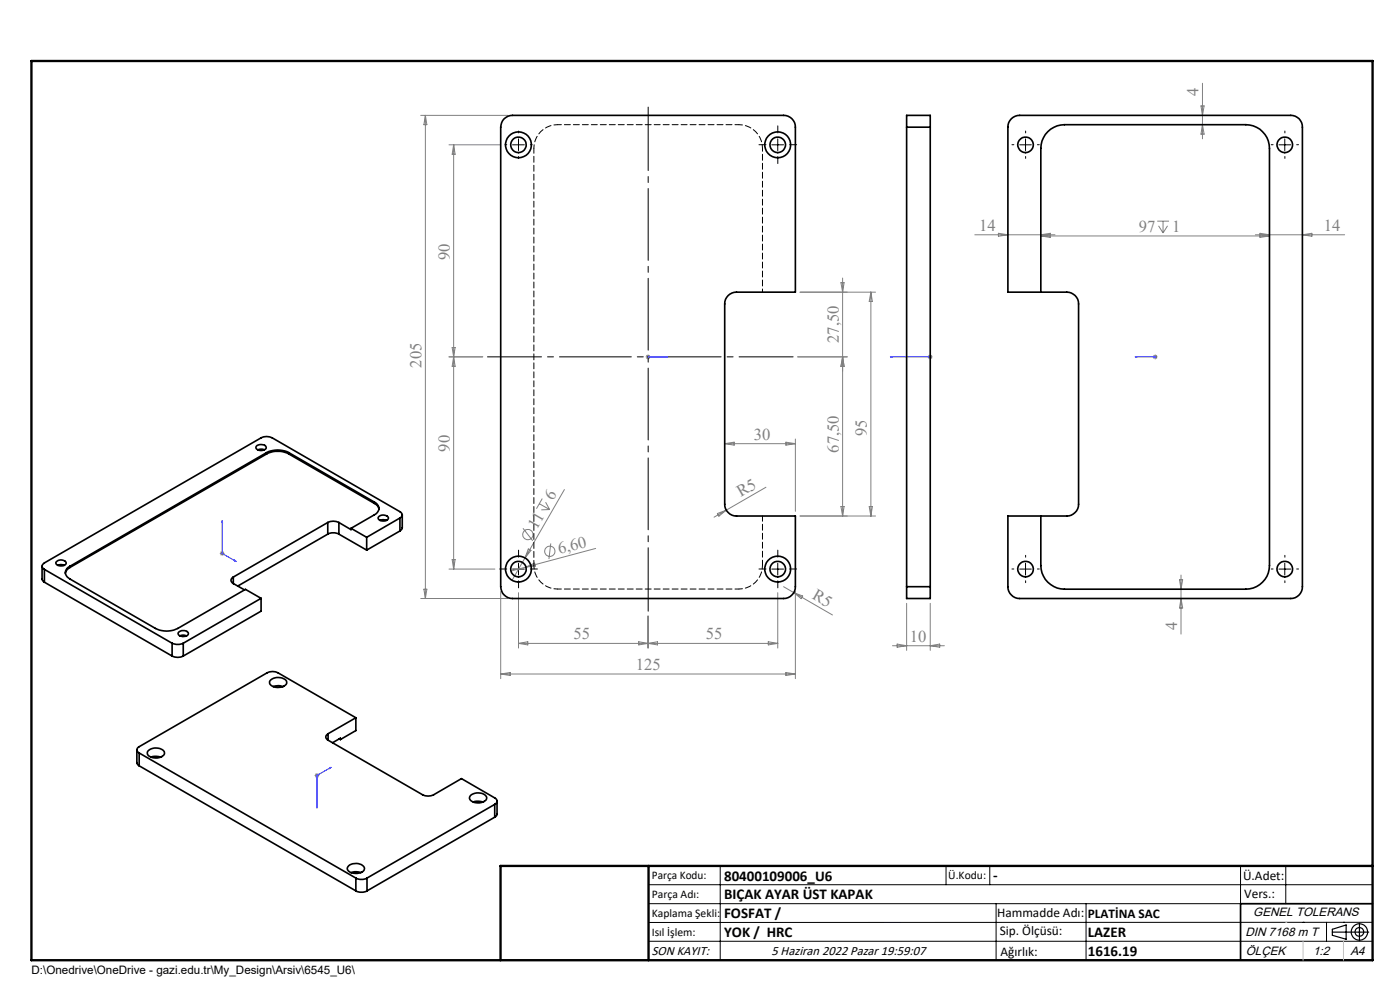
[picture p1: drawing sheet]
<svg xmlns="http://www.w3.org/2000/svg" width="297mm" height="210mm" viewBox="0 0 297 210" stroke-linecap="round" stroke-linejoin="round" font-family="sans-serif">
<g fill="none" stroke="#808080" stroke-width=".21">
<path d="M255.1 17.7v11.7M89.3 24.5h18.4M90.2 24.5v102.5M90.2 24.5l.4 1.9h-.7zM95.2 30.7h10.9M96.2 30.7v90M96.2 30.7l.4 2h-.7zM254.8 22.5h.6l-.3 2zM255.1 26.4l.3 2.1h-.6zM178.4 60h.7l-.3 2zM178.8 59v50.5M206.8 49.8h17"/>
<path d="M211.8 49.5l2 .3-2 .3zM220.8 50.1l2 .3v-.9l-2 .3 2 .3M220.8 50.1h48.5M222.8 49.7l-2 .4M245.5 46.9h2.5M245.8 47.9l.9 1.5M246.7 46.9v2.5M247.7 47.9l-1 1.5M266.3 49.8h19M267.3 49.7l2 .4M269.3 50.1l-2 .3v-.9l2 .3-2 .3M276.3 49.8l2-.3v.6z"/>
<path d="M95.2 75.7h7.2M95.9 73.7h.7l-.4 2zM96.2 75.7l.4 2h-.7zM137 75.7h1M137.1 75.3l.7 .8M137.5 75.2v1M137.8 75.3l-.7 .8M169.2 75.7h10.5M169.7 62h16M178.8 75.7l.3 2h-.7zM184.7 62v47.5M184.7 62l.4 2h-.7z"/>
<path d="M196.9 75.7h.9M197 75.3l.7 .8M197.3 75.2v1M197.7 75.3l-.7 .8M244.5 75.7h1.1M244.7 75.3l.7 .8M245.1 75.2v1M245.4 75.3l-.7 .8M153.7 94.1h15M153.7 94.1l2.1-.3v.6zM166.7 93.8l2 .3-2 .3zM168.7 93.1v15.4"/>
<path d="M46.6 117.4h1M46.8 117l.7 .7M47.1 116.9v1M47.5 117l-.7 .7M95.9 118.7h.7l-.4 2zM110.9 112.1l2.1 2.6M111.4 118.3l-2.8 4.8M112.1 116.4l.5 .4-1.2 1.5zM114.4 106.8l2.2 1.3M115 105.8l-1.2 2.1M115.7 106.5l.9 1.6M116.6 108.1l-1.8 .1"/>
<path d="M116.8 115.3l-.3 3.3M119.7 103.8l-8.3 14.5M126.4 116.3l-18 4.8M152.2 108.9l1.9-.7-1.6 1.3zM154.1 108.2l-2.6 1.5M162.5 103.4l-8.4 4.8M169.7 109.5h16M178.4 107.4h.7l-.3 2.1zM184.4 107.4h.7l-.4 2.1zM89.3 127h18.4M89.9 125h.7l-.4 2zM95.2 120.7h9.8"/>
<path d="M106.2 125.5v18.5M110 125.7v11.8M110 136.5h55M110 136.5l2-.4v.7zM111.6 120.3l1.8-.9 .2 .7zM135.5 136.1l2 .4-2 .3zM137.5 130.7v6.8M137.5 136.5l2-.4v.7zM163 136.1l2 .4-2 .3zM165 125.7v11.8M166.2 124.5l2.2 1.2M168.4 125.7l8.2 4.7"/>
<path d="M168.4 125.7l1.9 .7-.3 .6zM168.7 125.5v18.5M189.3 137h11M190.3 136.6l2 .4-2 .3zM192.3 128v10M197.3 128v10M197.3 137l2.1-.4v.7zM250.2 123h.7l-.4 2zM250.5 122v12.5M250.5 127l.4 2h-.7zM106.2 143h62.5M106.2 143l2-.3v.6z"/>
<path d="M166.7 142.7l2 .3-2 .3zM66.7 164.5h1M66.9 164.1l.7 .7M67.2 164v1M67.6 164.1l-.7 .7"/>
<circle cx="112" cy="113.4" r="1.1"/>
<circle cx="116.6" cy="116.9" r="1.08"/>
</g>
<g fill="none" stroke="#000" stroke-width=".25">
<path d="M282.6 197.7h7.8M282.6 197.1l3-.9v3l-3-.8zM288.4 195.8v3.8M106.2 203.7h185"/>
<circle cx="288.4" cy="197.7" r="1.74"/>
<circle cx="288.4" cy="197.7" r=".93"/>
</g>
<g fill="none" stroke="#00f" stroke-width=".21">
<path d="M137.4 75.7h.2zM137.5 75.7h.1M137.5 75.7h4.2M141.7 75.7h-.4h.4M188.9 75.7h.4h-.4M188.9 75.7h8.4M197.2 75.7h.2zM197.3 75.7h.1M240.8 75.7h.4h-.4M240.8 75.7h4.3M245 75.7h.2zM245.1 75.7h.1"/>
<path d="M47.1 110.4v7l3 1.7M47.1 110.4l.1 .4h-.1zM49.8 118.8l.3 .3-.3-.1zM67.2 171.1l.1-.1-.1 .4zM70 162.9l.2-.1-.2 .2zM70.2 162.8l-3 1.7v6.9"/>
</g>
<g fill="none" stroke="#000" stroke-width=".21" stroke-dasharray="15.2 1.3 1.3 1.3">
<path d="M107.5 30.7h-.4M110 28.2v-.4M110 33.2v.4M112.5 30.7h.4M162.5 30.7h-1.5M165 28.2v-1.5M165 33.2v1.5M167.5 30.7h1.5M215.1 30.7h-.4M217.6 28.2v-.4M217.6 33.2v.4M220.1 30.7h.4"/>
<path d="M270.1 30.7h-.4M272.6 28.2v-.4M272.6 33.2v.4M275.1 30.7h.4M110 118.2v-1.5M165 118.2v-1.5M217.6 118.2v-.4M272.6 118.2v-.4M107.5 120.7h-1.5M110 123.2v1.5M112.5 120.7h1.5M162.5 120.7h-1.5"/>
<path d="M165 123.2v1.5M167.5 120.7h1.5M215.1 120.7h-.4M217.6 123.2v.4M220.1 120.7h.4M270.1 120.7h-.4M272.6 123.2v.4M275.1 120.7h.4"/>
</g>
<path d="M168.3 75.7h-64.9" fill="none" stroke="#000" stroke-width=".21" stroke-dasharray="15.2 1.3 1.3 1.3" stroke-dashoffset="3.8"/>
<path d="M137.5 22.7v106.9" fill="none" stroke="#000" stroke-width=".21" stroke-dasharray="15.2 1.3 1.3 1.3" stroke-dashoffset="1.8"/>
<g fill="none" stroke="#000" stroke-width=".21">
<path d="M108.7 30.7h2.5M110 29.4v2.6M163.7 30.7h2.5M165 29.4v2.6M216.3 30.7h2.5M217.6 29.4v2.6M271.3 30.7h2.5M272.6 29.4v2.6M110 119.5v2.5M165 119.5v2.5M217.6 119.5v2.5M272.6 119.5v2.5"/>
<path d="M108.7 120.7h2.5M163.7 120.7h2.5M216.3 120.7h2.5M271.3 120.7h2.5M137.6 187.7h153.6M137.6 191.7h153.6M137.6 199.7h153.6M152.8 183.7v20M200.7 183.7v4M210 183.7v4M211.3 191.7v12M230.4 191.7v12"/>
<path d="M263.2 183.7v20M272.8 183.7v8M276.4 195.6h.1M281.4 195.6v4.1M285 195.6h.1M291.2 195.6l-153.6 .1"/>
</g>
<path d="M291.2 191.7h-28v12" fill="none" stroke="#000" stroke-width=".35"/>
<path d="M6.7 12.9h284.5v190.8h-284.5zM137.6 183.7v20M291.2 183.7h-185v20" fill="none" stroke="#000" stroke-width=".5"/>
<path d="M276.4 199.7v4M285 199.7v4" fill="none" stroke="#c0c0c0" stroke-width=".21"/>
<path d="M272.8 195.6h.1" fill="none" stroke="#c0c0c0" stroke-width=".25"/>
<g fill="#00f">
<path d="M141.3 75.7h.4zM137.4 75.7h.2z"/>
<path d="M70 162.9v.1l.2-.2zM67.2 171.1v.3l.1-.4zM240.8 75.7h.4zM245 75.7h.2zM49.8 118.8l.3 .3-.3-.1zM47.1 110.4l.1 .4h-.1z"/>
<path d="M197.2 75.7h.2zM188.9 75.7h.4z"/>
</g>
<g fill="none" stroke="#000" stroke-width=".35">
<path d="M107 25.2a2.47 2.47 0 0 1 1.7-.7h57.5a2.47 2.47 0 0 1 2.5 2.5v35h-12.5a2.47 2.47 0 0 0-2.5 2.5v42.5a2.53 2.53 0 0 0 2.5 2.5h12.5v15a2.53 2.53 0 0 1-2.5 2.5h-57.5a2.53 2.53 0 0 1-2.5-2.5v-97.5a2.71 2.71 0 0 1 .8-1.8zM192.3 27v-2.5h5v2.5M192.3 27h5M192.3 27v97.5M197.3 27v97.5M214.6 25.2a2.47 2.47 0 0 1 1.7-.7h57.5a2.41 2.41 0 0 1 2.5 2.5v97.5a2.47 2.47 0 0 1-2.5 2.5h-57.5a2.53 2.53 0 0 1-2.5-2.5v-15h12.5a2.53 2.53 0 0 0 2.5-2.5v-42.5a2.47 2.47 0 0 0-2.5-2.5h-12.5v-35a2.33 2.33 0 0 1 .8-1.8zM220.8 62v-30.5a5.1 5.1 0 0 1 5-5.1h38.5a5.1 5.1 0 0 1 5 5.1v88.5a5.1 5.1 0 0 1-5 5h-38.5a5.1 5.1 0 0 1-5-5v-10.5M54.4 94.6a1.35 1.35 0 0 1 2.1 .4 1.3 1.3 0 0 1-2.2 0zM54.7 95.4l.7-.1 .7 .1M56.6 96a5.2 5.2 0 0 1 4.7 0M56.6 96.3a5.2 5.2 0 0 1 4.7 0M56.6 96l-41.7 24.1"/>
<path d="M56.6 96.3l-41.7 24.1M56.6 96v.3M61.3 96l18.1 10.5M61.3 96.3l18.1 10.5M61.3 96v.3M12 119.2a1.31 1.31 0 0 1 2 .2 1.3 1.3 0 0 1-2.1 .1zM12.2 119.9l.7-.1 .8 .1M69.5 110.8a2.62 2.62 0 0 1 2.4 0M69.5 113.3a2.62 2.62 0 0 1 2.4 0M69.5 110.8l-20 11.6M69.5 110.8v2.5M69.5 113.3l-19.1 11"/>
<path d="M71.9 110.8l2.6 1.6v-.3M71.9 110.8v2.5M71.9 113.3l5.9 3.4M74.5 112.1l3.3 1.9M77.8 114v2.7M79.4 106.5a1.43 1.43 0 0 1 1 1.4 1.43 1.43 0 0 1-1 1.3l-4.9 2.9M79.4 106.8a1.62 1.62 0 0 1 1 1.2M79.4 106.5v.3M80.3 109.6a1.32 1.32 0 0 1 2.1 .3 1.3 1.3 0 0 1-2.2 .1zM80.6 110.4l.7-.2 .7 .2M84.8 109.9a.7 .7 0 0 0 .5-.7 .7 .7 0 0 0-.5-.7l-27.1-15.6a2.62 2.62 0 0 0-2.3 0l-46 26.5a.73 .73 0 0 0-.5 .7 .73 .73 0 0 0 .5 .7M84.8 109.9l-7 4.1"/>
<path d="M84.8 109.9v2.7M84.8 112.6l-7 4.1M85.3 109.2v2.7l-.1 .4-.4 .3M8.9 120.1v2.7l.5 .7M9.4 120.8l27.1 15.6M9.4 120.8v2.7M9.4 123.5l27.1 15.7M14.9 120.1a1.43 1.43 0 0 0-1 1.4 1.43 1.43 0 0 0 1 1.3l18.1 10.5a5.2 5.2 0 0 0 4.7 0l14.4-8.3 3.3 1.9M14.9 120.4l-.7 .5-.3 .7M14.9 120.1v.3M36.5 136.4a2.95 2.95 0 0 0 2.4 0M36.5 139.2a2.62 2.62 0 0 0 2.4 0"/>
<path d="M36.5 136.4v2.8M37.9 134.1a1.31 1.31 0 0 1 2.1 .3 1.3 1.3 0 0 1-2.2 0zM38.2 134.9l.6-.2 .8 .2M38.9 136.4v2.8M49.5 122.4a.73 .73 0 0 0-.5 .7 .73 .73 0 0 0 .5 .7M49.5 123.8l2.4 1.3M49.5 122.4v1.4M55.4 126.9l-16.5 9.5M55.4 126.9v2.7l-16.5 9.6M192.3 124.5v2.5h5v-2.5M192.3 124.5h5M29 159.1v2.7l.5 .6"/>
<path d="M29.5 159.7l46 26.6M29.5 159.7v2.7M31.5 159.2a2.51 2.51 0 0 1 3.4 .2 1.27 1.27 0 0 1-1.5 1.4 1.89 1.89 0 0 1-2.1-1zM57.3 144.4a2.47 2.47 0 0 1 3.5 .1 1.23 1.23 0 0 1-1.5 1.3 1.79 1.79 0 0 1-2.1-1zM58 145.7l1.1-.3 .9 .3M69.6 155.6a.73 .73 0 0 0-.5 .7 .73 .73 0 0 0 .5 .7M69.6 157l20 11.6a2.62 2.62 0 0 0 2.4 0l5.9-3.4 7.1 4.1a.73 .73 0 0 1 .4 .6 .73 .73 0 0 1-.4 .7M69.6 155.6v1.4M72 156.7l.2 .2M72.2 156.9v-.3l-1.6 .9M75.5 152.3l-16.5-9.6a2.54 2.54 0 0 0-2.3 0l-27.2 15.7a.7 .7 0 0 0-.5 .7 .7 .7 0 0 0 .5 .6M75.5 152.3l-5.9 3.3"/>
<path d="M75.5 152.3v2.7l-3.3 1.9M29.5 162.4l46 26.6M32 160.6l.8-.2 1.3 .2M99.9 168.7a2.5 2.5 0 0 1 3.3 .3l.1 .2a1.74 1.74 0 0 1-2.3 1.1l-.4-.1a.9 .9 0 0 1-.9-.5 .9 .9 0 0 1 .2-1zM100.4 170.1l.7-.1 1.4 .1M105 170.6l-27.1 15.7M105 170.6v2.7M105 173.3l-27.1 15.7M105.4 169.9v2.8l-.1 .3-.3 .3M74 183.6a2.24 2.24 0 0 1 3.3 .6 1.56 1.56 0 0 1-1.9 1.1 1.4 1.4 0 0 1-1.7-1.2zM74.5 185.1l.7-.2 1.4 .2M75.5 186.3a2.62 2.62 0 0 0 2.4 0"/>
<path d="M75.5 189a2.62 2.62 0 0 0 2.4 0M75.5 186.3v2.7M77.9 186.3v2.7"/>
<circle cx="110" cy="30.7" r="2.75"/>
<circle cx="110" cy="30.7" r="1.65"/>
<circle cx="165" cy="30.7" r="2.75"/>
<circle cx="165" cy="30.7" r="1.65"/>
<circle cx="217.6" cy="30.7" r="1.65"/>
<circle cx="272.6" cy="30.7" r="1.65"/>
<circle cx="110" cy="120.7" r="2.75"/>
<circle cx="110" cy="120.7" r="1.65"/>
<circle cx="165" cy="120.7" r="2.75"/>
<circle cx="165" cy="120.7" r="1.65"/>
<circle cx="217.6" cy="120.7" r="1.65"/>
<circle cx="272.6" cy="120.7" r="1.65"/>
</g>
<path d="M161.8 31.4v30.5" fill="none" stroke="#000" stroke-width=".21" stroke-dasharray="1.3 .6" stroke-dashoffset=".6"/>
<path d="M161.8 109.4v10.5" fill="none" stroke="#000" stroke-width=".21" stroke-dasharray="1.3 .6" stroke-dashoffset=".1"/>
<path d="M113.3 31.4a5 5 0 0 1 5-5M156.8 26.4a5 5 0 0 1 5 5M161.8 119.9a5 5 0 0 1-5 5M118.3 124.9a5 5 0 0 1-5-5" fill="none" stroke="#000" stroke-width=".21" stroke-dasharray="1.3 .6" stroke-dashoffset=".5"/>
<path d="M113.3 119.9v-88.5" fill="none" stroke="#000" stroke-width=".21" stroke-dasharray="1.3 .6" stroke-dashoffset=".2"/>
<path d="M118.3 26.4h38.5M156.8 124.9h-38.5" fill="none" stroke="#000" stroke-width=".21" stroke-dasharray="1.3 .6" stroke-dashoffset=".4"/>
<g font-size="3.5" fill="#808080">
<text x="254.3" y="20.3" transform="rotate(-90 254.3 20.3)">4</text>
<text x="207.7" y="48.9">14</text>
<text x="241.6" y="49.2">97</text>
<text x="248.7" y="49.2">1</text>
<text x="280.8" y="48.9">14</text>
<text x="95.4" y="55.2" transform="rotate(-90 95.4 55.2)">90</text>
<text x="177.9" y="72.8" transform="rotate(-90 177.9 72.8)">27,50</text>
<text x="89.4" y="78" transform="rotate(-90 89.4 78)">205</text>
<text x="95.4" y="95.8" transform="rotate(-90 95.4 95.8)">90</text>
<text x="159.9" y="93.3">30</text>
<text x="183.9" y="92.5" transform="rotate(-90 183.9 92.5)">95</text>
<text x="177.9" y="96" transform="rotate(-90 177.9 96)">67,50</text>
<text x="117.4" y="106.3" transform="rotate(-60 117.4 106.3)">6</text>
<text x="157.2" y="105.4" transform="rotate(-30 157.2 105.4)">R5</text>
<text x="113.9" y="112.4" transform="rotate(-60 113.9 112.4)">11</text>
<text x="118.7" y="117.5" transform="rotate(-15 118.7 117.5)">6,60</text>
<text x="172.1" y="126.9" transform="rotate(30 172.1 126.9)">R5</text>
<text x="121.7" y="135.6">55</text>
<text x="149.8" y="135.6">55</text>
<text x="193" y="136.1">10</text>
<text x="249.7" y="133.6" transform="rotate(-90 249.7 133.6)">4</text>
<text x="134.9" y="142.1">125</text>
</g>
<g font-size="3.2">
<text x="153.6" y="186.8">80400109006_U6</text>
<text x="153.6" y="190.8">BIÇAK AYAR ÜST KAPAK</text>
<text x="210.7" y="186.6">-</text>
<text x="153.6" y="194.8">FOSFAT /</text>
<text x="153.6" y="198.8">YOK / HRC</text>
<text x="230.8" y="198.7">LAZER</text>
<text x="230.8" y="202.8">1616.19</text>
</g>
<g font-size="2.8">
<text x="263.7" y="186.7">Ü.Adet:</text>
<text x="263.9" y="190.5">Vers.:</text>
<text x="211.5" y="194.5">Hammadde Adı:</text>
<text x="230.8" y="194.7">PLATİNA SAC</text>
<text x="138.3" y="202.6">SON KAYIT:</text>
<text x="163.7" y="202.6">5 Haziran 2022 Pazar 19:59:07</text>
<text x="212.1" y="198.4">Sip. Ölçüsü:</text>
<text x="212.2" y="202.7">Ağırlık:</text>
</g>
<g font-size="2.6">
<text x="265.9" y="194.4">GENEL TOLERANS</text>
<text x="264.2" y="198.5">DIN 7168 m T</text>
<text x="264.3" y="202.6">ÖLÇEK</text>
<text x="278.5" y="202.6">1:2</text>
<text x="286.5" y="202.6">A4</text>
</g>
<g font-size="2.5">
<text x="138.3" y="186.4">Parça Kodu:</text>
<text x="138.3" y="190.5">Parça Adı:</text>
<text x="201.2" y="186.5">Ü.Kodu:</text>
<text x="138.3" y="194.5">Kaplama Şekli:</text>
<text x="138.3" y="198.6">Isıl İşlem:</text>
<text x="6.7" y="206.7">D:\Onedrive\OneDrive - gazi.edu.tr\My_Design\Arsiv\6545_U6\</text>
</g>
</svg>
